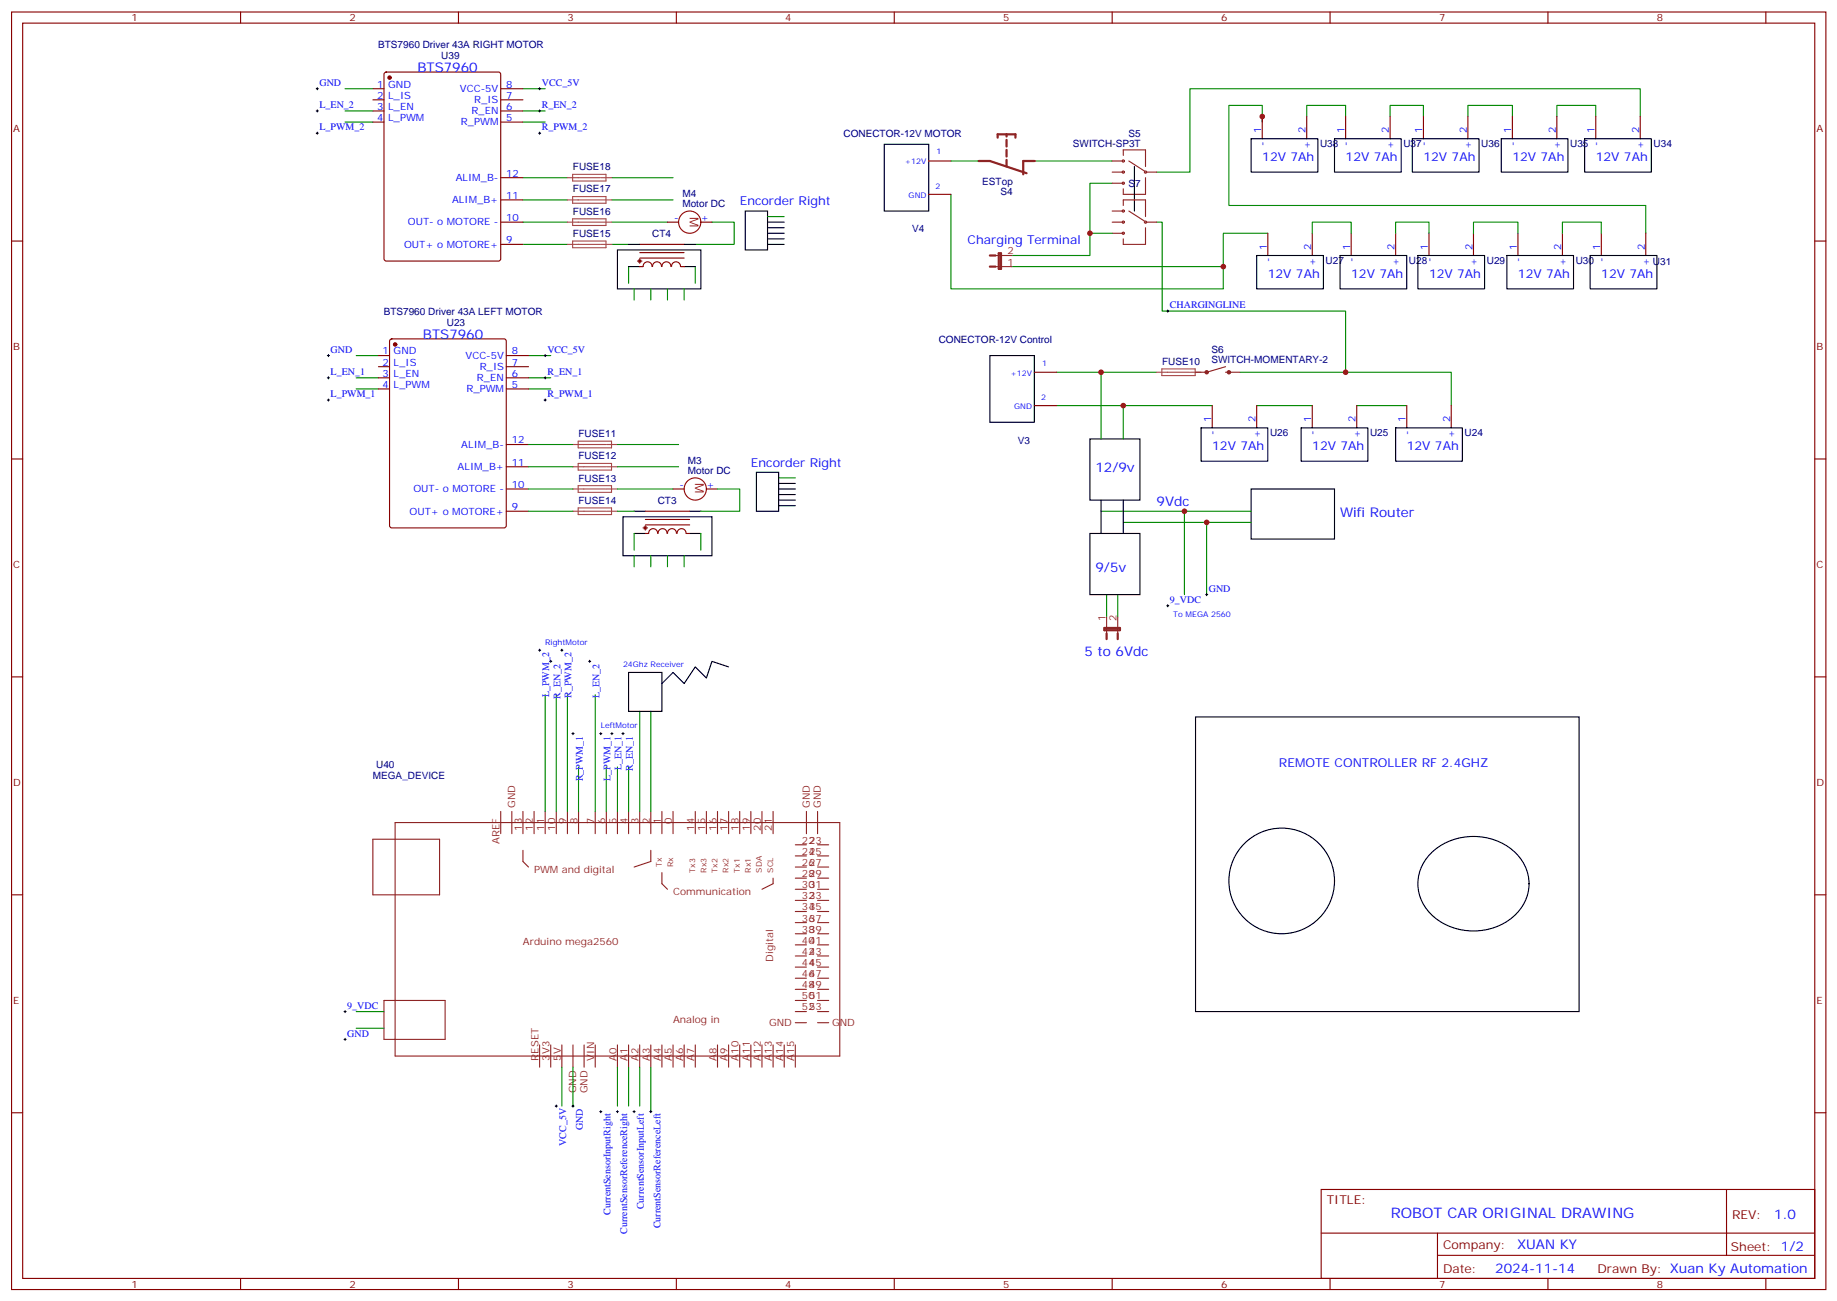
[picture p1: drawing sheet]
<svg xmlns="http://www.w3.org/2000/svg" width="583mm" height="413mm" viewBox="0 0 583 413" stroke-linecap="round" stroke-linejoin="round" font-family="sans-serif">
<g fill="none" stroke="#870000" stroke-width=".35">
<path d="M3.7 3.8h575.7v405.4h-575.7zM7.2 7.3h568.7v398.3h-568.7zM76.3 3.8v3.5M145.5 3.8v3.5M214.6 3.8v3.5M283.8 3.8v3.5M352.9 3.8v3.5M422.1 3.8v3.5M491.2 3.8v3.5M560.4 3.8v3.5M3.7 76.5h3.5M575.9 76.5h3.5"/>
<path d="M3.7 145.6h3.5M575.9 145.6h3.5M3.7 214.8h3.5M575.9 214.8h3.5M3.7 283.9h3.5M575.9 283.9h3.5M3.7 353.1h3.5M575.9 353.1h3.5M419.2 377.4h156.7v28.2h-156.7zM547.9 377.4v20.9M419.3 391.2h156.4M456.2 398.3h119.5"/>
<path d="M456.2 391.2v14.2M76.3 405.6v3.6M145.5 405.6v3.6M214.6 405.6v3.6M283.8 405.6v3.6M352.9 405.6v3.6M422.1 405.6v3.6M491.2 405.6v3.6M560.4 405.6v3.6"/>
</g>
<path d="M345.9 139.3h15.8v19.4h-15.8zM349.4 158.7v10.6M356.4 158.7v10.6M397 155.2h26.5v15.8h-26.5zM345.9 169.3h15.8v19.4h-15.8z" fill="none" stroke="#000" stroke-width=".35"/>
<g fill="none" stroke="#008700" stroke-width=".35">
<path d="M520.5 37v-8.8h-142.9v26.4h-10.6M301.8 51.1h8.8M328.2 51.1h24.7M352.9 58.1h-7v23h-24.7M301.8 61.7v30h86.4v-7.1M402.3 74h-14.1v10.6h-67M335.3 118.1h31.7M349.4 118.1v21.2M356.4 128.7v10.6M349.4 162.2h47.6M356.4 165.7h40.6M351.2 188.7v7"/>
<path d="M354.7 188.7v7"/>
</g>
<path d="M315.9 84.6h5.3M315.9 81.1h5.3M351.2 195.7v5.3M354.7 195.7v5.3" fill="none" stroke="#8c2424" stroke-width=".35"/>
<g fill="none" stroke="#8c2424" stroke-width=".71">
<path d="M310.6 51.1h3.5l11.7 3.9M316.6 43.7v-1.1h5.6v1.1M319.4 42.6v.7M319.4 44.4v2.1M319.4 47.6v2.1M319.4 50.7v2.1M328.2 51.1h-3.5v4.2M314.1 84.6h1.8M314.1 81.1h1.8M316.9 80.4h.7v4.9h-.7zM350.4 199.2h5v.8h-5zM351.2 201v1.8"/>
<path d="M354.7 201v1.8"/>
</g>
<path d="M367 118.1h10.5M368.7 117.1h10.6v2.1h-10.6zM377.7 118.1h3.4" fill="none" stroke="#a64a4a" stroke-width=".35"/>
<g fill="#8c2424">
<circle cx="328.2" cy="51.1" r=".18"/>
<circle cx="310.6" cy="51.1" r=".18"/>
</g>
<g fill="none" stroke="#8c2424" stroke-width=".35">
<path d="M352.9 51.1h3.5M352.9 54.6h3.5M352.9 58.1h3.5M356.4 49.3v-1.7h7.1v5.2M358.2 51.1l4.9 3.2M363.5 56.4v5.3h-7.1v-1.8M363.5 54.6h3.5M352.9 67h3.5M352.9 70.5h3.5M352.9 74h3.5M356.4 65.2v-1.8h7.1v5.3M358.2 67l4.9 3.1"/>
<path d="M363.5 72.2v5.3h-7.1v-1.7M363.5 70.5h3.5M388.9 116.3l-6 1.8h-3.5M388.9 118.1h4.6M158.9 257.5v7M162.4 257.5v7M165.9 257.5v7M169.5 257.5v7M173 257.5v7M176.5 257.5v7M180.1 257.5v7M183.6 257.5v7"/>
<path d="M188.9 257.5v7M192.4 257.5v7M195.9 257.5v7M199.5 257.5v7M203 257.5v7M206.5 257.5v7M210 257.5v7M213.6 257.5v7M220.6 257.5v7M224.2 257.5v7M227.7 257.5v7M231.2 257.5v7"/>
<path d="M234.7 257.5v7M238.3 257.5v7M241.8 257.5v7M245.3 257.5v7M255.9 257.5v7M259.4 257.5v7M118.3 266.3h21.2v17.6h-21.2zM125.4 261h141.1v74.1h-141.1zM165.9 269.8v3.5l1.8 1.8M206.5 269.8v3.5l-5.3 1.8M210 276.9v3.5l1.8 1.8M245.3 278.6v1.8l-3.5 1.8"/>
<path d="M252.4 268h3.5M252.4 271.6h3.5M252.4 275.1h3.5M252.4 278.6h3.5M259.4 268h3.6M259.4 271.6h3.6M259.4 275.1h3.6M259.4 278.6h3.6M252.4 282.2h3.5M252.4 285.7h3.5M252.4 289.2h3.5M252.4 292.7h3.5"/>
<path d="M252.4 296.3h3.5M252.4 299.8h3.5M259.4 282.2h3.6M259.4 285.7h3.6M259.4 289.2h3.6M259.4 292.7h3.6M259.4 296.3h3.6M259.4 299.8h3.6M121.8 317.4h19.5v12.4h-19.5zM252.4 317.4h3.5M252.4 303.3h3.5M252.4 306.8h3.5"/>
<path d="M252.4 310.4h3.5M252.4 313.9h3.5M259.4 317.4h3.6M259.4 303.3h3.6M259.4 306.8h3.6M259.4 310.4h3.6M259.4 313.9h3.6M171.2 331.5v7.1M174.8 331.5v7.1M178.3 331.5v7.1M181.8 331.5v7.1M185.3 331.5v7.1"/>
<path d="M188.9 331.5v7.1M195.9 331.5v7.1M199.5 331.5v7.1M203 331.5v7.1M206.5 331.5v7.1M210 331.5v7.1M213.6 331.5v7.1M217.1 331.5v7.1M220.6 331.5v7.1M227.7 331.5v7.1M231.2 331.5v7.1M234.7 331.5v7.1"/>
<path d="M238.3 331.5v7.1M241.8 331.5v7.1M245.3 331.5v7.1M248.8 331.5v7.1M252.4 321h3.5M252.4 324.5h3.5M252.4 331.5v7.1M259.4 321h3.6M259.4 324.5h3.6"/>
<circle cx="356.4" cy="58.1" r=".35"/>
<circle cx="356.4" cy="51.1" r=".35"/>
<circle cx="356.4" cy="54.6" r=".35"/>
<circle cx="363.5" cy="54.6" r=".35"/>
<circle cx="356.4" cy="67" r=".35"/>
<circle cx="356.4" cy="74" r=".35"/>
<circle cx="356.4" cy="70.5" r=".35"/>
<circle cx="363.5" cy="70.5" r=".35"/>
</g>
<g fill="none" stroke="#008700" stroke-width=".35">
<path d="M109.5 28.2h8.8M109.5 35.2h8.8M109.5 38.7h8.8M165.9 28.2h7.1M165.9 35.2h7.1M165.9 38.7h7.1M400.5 38.7v-5.3h-10.5v31.8h132.3v8.8M414.7 37v-3.6h12.3v3.6M441.1 37v-3.6h10.6v3.6M465.8 37v-3.6h14.1v3.6M494 37v-3.6h12.4v3.6M165.9 56.4h14.2"/>
<path d="M194.2 56.4h19.4M165.9 63.4h14.2M165.9 77.5h14.2M165.9 70.5h14.2M194.2 63.4h19.4M194.2 77.5h5.3M194.2 70.5h17.6M225.9 70.5h7.1v7h-12.4M243.6 68.7h5.2M345.9 74h7M367 70.5h1.8v28.2h58.2v19.4M416.4 74v-3.5h12.4v3.5"/>
<path d="M442.9 74v-3.5h10.6v3.5M467.6 74v-3.5h14.1v3.5M495.8 74v-3.5h12.3v3.5M199.5 84.6v5.3M201.2 91.7v3.5M206.5 91.7v3.5M211.8 91.7v3.5M217.1 91.7v3.5M220.6 84.6v5.3M113 119.9h7.1M113 112.8h7.1M167.7 119.9h7.1"/>
<path d="M167.7 112.8h7.1M393.5 118.1h67v10.6M113 123.4h7.1M167.7 123.4h7.1M335.3 128.7h49.4M398.8 128.7h17.6M430.5 128.7h15.9M167.7 155.2h14.1M167.7 148.1h14.1M167.7 141h14.1M195.9 155.2h17.7M195.9 148.1h19.4"/>
<path d="M195.9 141h19.4M227.7 155.2h7v7h-12.3M247.1 151.6h5.3M167.7 162.2h14.1M195.9 162.2h5.3M201.2 169.3v5.3M201.2 176.3v3.5M206.5 176.3v3.5M211.8 176.3v3.5M217.1 176.3v3.5M222.4 169.3v5.3M375.8 162.2v26.5"/>
<path d="M382.9 165.7v23M173 220.4v37.1M176.5 220.4v37.1M180.1 220.4v37.1M188.9 220.4v37.1M203 225.7v31.8M206.5 225.7v31.8M183.6 243.3v14.2M192.4 243.3v14.2M195.9 243.3v14.2M199.5 243.3v14.2M113 321h8.8"/>
<path d="M113 326.2h8.8M178.3 338.6v12.3M181.8 338.6v12.3M195.9 338.6v12.3M199.5 338.6v12.3M203 338.6v12.3M206.5 338.6v14.1"/>
</g>
<g fill="none" stroke="#8c2424" stroke-width=".71">
<circle cx="382.9" cy="118.1" r=".35"/>
<circle cx="390" cy="118.1" r=".35"/>
</g>
<g fill="none" stroke="#a10000" stroke-width=".35">
<circle cx="218.9" cy="70.5" r="3.5"/>
<circle cx="220.6" cy="155.2" r="3.5"/>
</g>
<g fill="none" stroke="#870000" stroke-width=".35">
<path d="M118.3 28.2h3.5M118.3 31.7h3.5M118.3 35.2h3.5M118.3 38.7h3.5M122.1 23.1l.5-.2h35.6l.6 .4 .1 58.8-.5 .7h-35.8l-.7-.4-.1-58.8zM158.9 28.2h7M158.9 31.7h7M158.9 35.2h7M158.9 38.7h7M400.5 37v7M414.7 37v7M427 37v7"/>
<path d="M441.1 37v7M451.7 37v7M465.8 37v7M479.9 37v7M494 37v7M506.4 37v7M520.5 37v7M158.9 56.4h7M294.7 51.1h7.1M158.9 77.5h7M158.9 70.5h7M158.9 63.4h7"/>
<path d="M203 77.5h14.1M211.8 70.5h3.5M222.4 70.5h3.5M294.7 61.7h7.1M402.3 74v7.1M416.4 74v7.1M428.8 74v7.1M442.9 74v7.1M453.5 74v7.1M467.6 74v7.1M481.7 74v7.1M495.8 74v7.1"/>
<path d="M508.1 74v7.1M522.3 74v7.1M203 84.6h1M203 80.2h14.1M203.1 81.9h14M204.1 84.6a1.41 1.41 0 0 1 1.4-1.5 1.41 1.41 0 0 1 1.4 1.5M207.1 84.6a1.41 1.41 0 0 1 1.4-1.5 1.41 1.41 0 0 1 1.4 1.5M210.1 84.6a1.41 1.41 0 0 1 1.4-1.5 1.41 1.41 0 0 1 1.4 1.5M213.1 84.6a1.41 1.41 0 0 1 1.4-1.5 1.41 1.41 0 0 1 1.4 1.5M216 84.6h1.1M120.1 112.8h3.5M120.1 116.3h3.5"/>
<path d="M120.1 119.9h3.5M123.8 107.7l.5-.2h35.6l.7 .5 .1 58.8-.5 .6-35.9 .1-.6-.5-.1-58.8zM160.7 112.8h7M160.7 116.3h7M160.7 119.9h7M328.2 118.1h7.1M120.1 123.4h3.5M160.7 123.4h7M328.2 128.7h7.1M384.7 128.7v7M398.8 128.7v7M416.4 128.7v7"/>
<path d="M430.5 128.7v7M446.4 128.7v7M460.5 128.7v7M160.7 155.2h7M160.7 148.1h7M160.7 141h7M213.6 155.2h3.5M224.2 155.2h3.5M160.7 162.2h7M204.8 162.2h14.1M204.8 169.3h1M204.8 164.8h14"/>
<path d="M204.8 166.5h14.1M205.9 169.2a1.41 1.41 0 0 1 1.4-1.5 1.41 1.41 0 0 1 1.4 1.5M208.8 169.2a1.41 1.41 0 0 1 1.5-1.5 1.41 1.41 0 0 1 1.4 1.5M211.8 169.2a1.41 1.41 0 0 1 1.4-1.5 1.41 1.41 0 0 1 1.4 1.5M214.9 169.2a1.41 1.41 0 0 1 1.4-1.5 1.41 1.41 0 0 1 1.4 1.5M217.8 169.3h1.1"/>
</g>
<g fill="#870000" stroke="#870000" stroke-width=".35">
<circle cx="125.4" cy="109.3" r=".53"/>
<circle cx="123.6" cy="24.6" r=".53"/>
</g>
<g fill="none" stroke="#a64a4a" stroke-width=".35">
<path d="M180.1 56.4h10.4M181.7 55.3h10.6v2.1h-10.6zM190.7 56.4h3.5M180.1 77.5h10.4M180.1 70.5h10.4M180.1 63.4h10.4M181.7 76.5h10.6v2.1h-10.6zM181.7 62.4h10.6v2.1h-10.6zM181.7 69.4h10.6v2.1h-10.6zM190.7 77.5h3.5M190.7 70.5h3.5M190.7 63.4h3.5"/>
<path d="M183.5 140h10.6v2.1h-10.6zM181.8 141h10.5M181.8 148.1h10.5M181.8 155.2h10.5M183.5 147h10.6v2.2h-10.6zM183.5 154.1h10.6v2.1h-10.6zM192.5 141h3.4M192.5 148.1h3.4M192.5 155.2h3.4M181.8 162.2h10.5M183.5 161.1h10.6v2.2h-10.6zM192.5 162.2h3.4"/>
</g>
<path d="M202.3 82.8h1.4M202.6 82.5l.7 .7M203 82.1v1.4M203.3 82.5l-.7 .7M204 167.5h1.5M204.4 167.1l.7 .8M204.8 166.8v1.4M205.1 167.1l-.7 .8" fill="none" stroke="#600" stroke-width=".35"/>
<g fill="none" stroke="#000" stroke-width=".35">
<path d="M280.6 45.8h14.1v21.2h-14.1zM360 52.8v14.2M397 44h21.2v10.6h-21.2zM423.5 44h21.1v10.6h-21.1zM448.2 44h21.1v10.6h-21.1zM476.4 44h21.2v10.6h-21.2zM502.8 44h21.2v10.6h-21.2zM195.9 79.3h26.5v12.4h-26.5zM199.5 77.5h3.5M217.1 77.5h3.5M236.5 67h7.1v12.3h-7.1zM243.6 77.5h5.2"/>
<path d="M243.6 70.5h5.2M243.6 72.2h5.2M243.6 74h5.2M243.6 75.8h5.2M199.5 84.6h3.5M217.1 84.6h3.5M398.8 81.1h21.1v10.6h-21.1zM425.2 81.1h21.2v10.6h-21.2zM449.9 81.1h21.2v10.6h-21.2zM478.2 81.1h21.1v10.6h-21.1zM504.6 81.1h21.2v10.6h-21.2zM314.1 112.8h14.1v21.2h-14.1z"/>
<path d="M381.1 135.7h21.2v10.6h-21.2zM412.9 135.7h21.2v10.6h-21.2zM442.9 135.7h21.1v10.6h-21.1zM240 149.9h7.1v12.3h-7.1zM247.1 158.7h5.3M247.1 156.9h5.3M247.1 155.2h5.3M247.1 153.4h5.3M197.7 164h28.2v12.3h-28.2zM201.2 169.3h3.6M201.2 162.2h3.6M218.9 169.3h3.5"/>
<path d="M218.9 162.2h3.5M247.1 160.4h5.3M199.5 213.4h10.5v12.3h-10.5zM231.2 211.6l-5.3-1.8-1.7 5.3-3.6-3.5-3.5 5.3-3.5-3.5-3.6 3.5M379.4 227.5h121.7v93.5h-121.7zM454 270.9a19.6 19.6 0 0 1 28.2 1.1 13.5 13.5 0 0 1-3.4 20 19.4 19.4 0 0 1-26.7-4.5 13.2 13.2 0 0 1 1.9-16.6z"/>
<circle cx="406.7" cy="279.5" r="16.8"/>
</g>
<g fill="none" stroke="#000" stroke-width=".32">
<path d="M100.3 28.2h.7M100.3 35.2h.7M100.7 27.8v.7M100.7 34.9v.7M170.9 28.2h.7M170.9 35.2h.7M171.2 27.8v.7M171.2 34.9v.7M100.3 42.3h.7M100.7 41.9v.7M170.9 42.3h.7M171.2 41.9v.7"/>
<path d="M370.2 98.7h.7M370.6 98.4v.7M103.9 112.8h.7M103.9 119.9h.7M104.2 112.5v.7M104.2 119.5v.7M172.6 112.8h.8M172.6 119.9h.8M173 112.5v.7M173 119.5v.7M103.9 126.9h.7M104.2 126.6v.7"/>
<path d="M172.6 126.9h.8M173 126.6v.7M370.2 192.2h.7M370.6 191.8v.7M382.6 188.7h.7M382.9 188.3v.7M170.9 206.3h.7M171.2 206v.7M174.4 209.8h.7M174.8 209.5v.7M177.9 206.3h.7M178.3 206v.7"/>
<path d="M186.8 209.8h.7M187.1 209.5v.7M181.5 232.8h.7M181.8 232.4v.7M190.3 232.8h.7M190.6 232.4v.7M193.8 232.8h.7M194.2 232.4v.7M197.3 232.8h.7M197.7 232.4v.7M109.1 329.8h.8M109.1 321h.8"/>
<path d="M109.5 320.6v.7M109.5 329.4v.7M176.2 350.9h.7M176.5 350.6v.7M181.5 350.9h.7M181.8 350.6v.7M190.3 352.7h.7M190.6 352.4v.7M195.6 352.7h.7M195.9 352.4v.7M200.9 352.7h.7M201.2 352.4v.7"/>
<path d="M206.2 352.7h.7M206.5 352.4v.7"/>
</g>
<g fill="#c00">
<circle cx="356.4" cy="128.7" r=".88"/>
<circle cx="349.4" cy="118.1" r=".88"/>
<circle cx="388.2" cy="84.6" r=".88"/>
<circle cx="400.5" cy="37" r=".88"/>
<circle cx="375.8" cy="162.2" r=".88"/>
<circle cx="382.9" cy="165.7" r=".88"/>
<circle cx="427" cy="118.1" r=".88"/>
<circle cx="345.9" cy="74" r=".88"/>
</g>
<text font-size="4.6" fill="#00f" x="441.3" y="386.4">ROBOT CAR ORIGINAL DRAWING</text>
<g font-size="4.2" fill="#00f">
<text x="132.4" y="22.9">BTS7960</text>
<text x="134.2" y="107.5">BTS7960</text>
<text x="347.6" y="149.9">12/9v</text>
<text x="367" y="160.4">9Vdc</text>
<text x="425.2" y="164">Wifi Router</text>
<text x="347.6" y="181.6">9/5v</text>
<text x="344.1" y="208.1">5 to 6Vdc</text>
<text x="563" y="386.7">1.0</text>
<text x="481.4" y="396.2">XUAN KY</text>
<text x="474.5" y="404">2024-11-14</text>
</g>
<g font-size="3.9" fill="#00f">
<text x="400.5" y="51.1">12V 7Ah</text>
<text x="427" y="51.1">12V 7Ah</text>
<text x="451.7" y="51.1">12V 7Ah</text>
<text x="479.9" y="51.1">12V 7Ah</text>
<text x="506.4" y="51.1">12V 7Ah</text>
<text x="234.7" y="65.2">Encorder Right</text>
<text x="307.1" y="77.5">Charging Terminal</text>
<text x="402.3" y="88.1">12V 7Ah</text>
<text x="428.8" y="88.1">12V 7Ah</text>
<text x="453.5" y="88.1">12V 7Ah</text>
<text x="481.7" y="88.1">12V 7Ah</text>
<text x="508.1" y="88.1">12V 7Ah</text>
<text x="384.7" y="142.8">12V 7Ah</text>
<text x="416.4" y="142.8">12V 7Ah</text>
<text x="446.4" y="142.8">12V 7Ah</text>
<text x="238.3" y="148.1">Encorder Right</text>
<text x="405.8" y="243.3">REMOTE CONTROLLER RF 2.4GHZ</text>
</g>
<g font-size="3.9" fill="#a00000">
<text x="218.9" y="68.7" transform="rotate(90 218.9 68.7)">M</text>
<text x="220.6" y="153.4" transform="rotate(90 220.6 153.4)">M</text>
</g>
<g font-size="3.9" fill="#800">
<text x="421" y="382">TITLE:</text>
<text x="549.6" y="386.7">REV:</text>
<text x="457.9" y="396.2">Company:</text>
<text x="549.3" y="396.8">Sheet: 1/2</text>
<text x="457.9" y="403.9">Date:</text>
<text x="506.9" y="403.9">Drawn By: Xuan Ky Automation</text>
</g>
<g font-size="3.2" fill="#800">
<text x="41.8" y="6.8">1</text>
<text x="110.9" y="6.8">2</text>
<text x="180.1" y="6.8">3</text>
<text x="249.2" y="6.8">4</text>
<text x="318.3" y="6.8">5</text>
<text x="387.5" y="6.8">6</text>
<text x="456.6" y="6.8">7</text>
<text x="525.8" y="6.8">8</text>
<text x="4.2" y="41.9">A</text>
<text x="576.4" y="41.9">A</text>
<text x="4.2" y="111.1">B</text>
<text x="576.4" y="111.1">B</text>
<text x="4.2" y="180.2">C</text>
<text x="576.4" y="180.2">C</text>
<text x="4.2" y="249.3">D</text>
<text x="576.4" y="249.3">D</text>
<text x="4.2" y="318.5">E</text>
<text x="576.4" y="318.5">E</text>
<text x="41.8" y="408.6">1</text>
<text x="110.9" y="408.6">2</text>
<text x="180.1" y="408.6">3</text>
<text x="249.2" y="408.6">4</text>
<text x="318.3" y="408.6">5</text>
<text x="387.5" y="408.6">6</text>
<text x="456.6" y="408.6">7</text>
<text x="525.8" y="408.6">8</text>
</g>
<g font-size="3.2" fill="#000080">
<text x="120" y="15.2">BTS7960 Driver 43A RIGHT MOTOR</text>
<text x="140" y="18.7">U39</text>
<text x="267.7" y="43.5">CONECTOR-12V MOTOR</text>
<text x="340.5" y="46.5">SWITCH-SP3T</text>
<text x="358.1" y="43.4">S5</text>
<text x="418.9" y="46.7">U38</text>
<text x="445.3" y="46.7">U37</text>
<text x="470" y="46.7">U36</text>
<text x="498.3" y="46.7">U35</text>
<text x="524.7" y="46.7">U34</text>
<text x="181.8" y="54">FUSE18</text>
<text x="311.7" y="58.8">ESTop</text>
<text x="358.1" y="59.3">S7</text>
<text x="181.8" y="61.1">FUSE17</text>
<text x="216.6" y="65.7">Motor DC</text>
<text x="216.6" y="62.5">M4</text>
<text x="317.5" y="61.9">S4</text>
<text x="181.8" y="68.1">FUSE16</text>
<text x="181.8" y="75.2">FUSE15</text>
<text x="206.9" y="75.2">CT4</text>
<text x="289.5" y="73.7">V4</text>
<text x="420.7" y="83.7">U27</text>
<text x="447.1" y="83.7">U28</text>
<text x="471.8" y="83.7">U29</text>
<text x="500" y="83.7">U30</text>
<text x="524.5" y="84">U31</text>
<text x="121.8" y="99.9">BTS7960 Driver 43A LEFT MOTOR</text>
<text x="141.8" y="103.4">U23</text>
<text x="297.9" y="108.8">CONECTOR-12V Control</text>
<text x="384.4" y="112.1">S6</text>
<text x="368.8" y="115.7">FUSE10</text>
<text x="384.4" y="115.3">SWITCH-MOMENTARY-2</text>
<text x="183.6" y="138.6">FUSE11</text>
<text x="323" y="140.7">V3</text>
<text x="403" y="138.4">U26</text>
<text x="434.8" y="138.4">U25</text>
<text x="464.7" y="138.4">U24</text>
<text x="183.6" y="145.7">FUSE12</text>
<text x="218.3" y="147.1">M3</text>
<text x="183.6" y="152.8">FUSE13</text>
<text x="218.3" y="150.4">Motor DC</text>
<text x="183.6" y="159.8">FUSE14</text>
<text x="208.7" y="159.8">CT3</text>
<text x="119.4" y="243.7">U40</text>
<text x="118.3" y="247.2">MEGA_DEVICE</text>
</g>
<g font-size="3.2" fill="#00f">
<text x="101.4" y="27.3">GND</text>
<text x="119.7" y="27.8">1</text>
<text x="123.2" y="27.8">GND</text>
<text x="146" y="29.2">VCC-5V</text>
<text x="160.7" y="27.8">8</text>
<text x="171.9" y="27.3">VCC_5V</text>
<text x="101.4" y="34.3">L_EN_2</text>
<text x="119.7" y="31.3">2</text>
<text x="119.7" y="34.9">3</text>
<text x="123.2" y="31.3">L_IS</text>
<text x="123.2" y="34.9">L_EN</text>
<text x="150.5" y="32.7">R_IS</text>
<text x="160.7" y="34.9">6</text>
<text x="160.7" y="31.3">7</text>
<text x="171.9" y="34.3">R_EN_2</text>
<text x="101.4" y="41.4">L_PWM_2</text>
<text x="119.7" y="38.4">4</text>
<text x="123.2" y="38.4">L_PWM</text>
<text x="146.2" y="39.8">R_PWM</text>
<text x="149.6" y="36.3">R_EN</text>
<text x="160.7" y="38.4">5</text>
<text x="171.9" y="41.4">R_PWM_2</text>
<text x="400.2" y="42.3" transform="rotate(-90 400.2 42.3)">1</text>
<text x="401.6" y="46.2" transform="rotate(-90 401.6 46.2)">-</text>
<text x="414.3" y="42.3" transform="rotate(-90 414.3 42.3)">2</text>
<text x="415.7" y="47.3" transform="rotate(-90 415.7 47.3)">+</text>
<text x="426.6" y="42.3" transform="rotate(-90 426.6 42.3)">1</text>
<text x="428.1" y="46.2" transform="rotate(-90 428.1 46.2)">-</text>
<text x="440.8" y="42.3" transform="rotate(-90 440.8 42.3)">2</text>
<text x="442.2" y="47.3" transform="rotate(-90 442.2 47.3)">+</text>
<text x="451.3" y="42.3" transform="rotate(-90 451.3 42.3)">1</text>
<text x="452.8" y="46.2" transform="rotate(-90 452.8 46.2)">-</text>
<text x="465.5" y="42.3" transform="rotate(-90 465.5 42.3)">2</text>
<text x="466.9" y="47.3" transform="rotate(-90 466.9 47.3)">+</text>
<text x="479.6" y="42.3" transform="rotate(-90 479.6 42.3)">1</text>
<text x="481" y="46.2" transform="rotate(-90 481 46.2)">-</text>
<text x="493.7" y="42.3" transform="rotate(-90 493.7 42.3)">2</text>
<text x="495.1" y="47.3" transform="rotate(-90 495.1 47.3)">+</text>
<text x="506" y="42.3" transform="rotate(-90 506 42.3)">1</text>
<text x="507.4" y="46.2" transform="rotate(-90 507.4 46.2)">-</text>
<text x="520.1" y="42.3" transform="rotate(-90 520.1 42.3)">2</text>
<text x="521.5" y="47.3" transform="rotate(-90 521.5 47.3)">+</text>
<text x="144.6" y="57.4">ALIM_B-</text>
<text x="160.7" y="56">12</text>
<text x="143.5" y="64.5">ALIM_B+</text>
<text x="160.7" y="63.1">11</text>
<text x="129.4" y="71.5">OUT- o MOTORE -</text>
<text x="160.7" y="70.1">10</text>
<text x="213.9" y="70.1">-</text>
<text x="222.4" y="70.1">+</text>
<text x="160.7" y="77.2">9</text>
<text x="128.2" y="78.6">OUT+ o MOTORE+</text>
<text x="402" y="79.3" transform="rotate(-90 402 79.3)">1</text>
<text x="403.4" y="83.2" transform="rotate(-90 403.4 83.2)">-</text>
<text x="416.1" y="79.3" transform="rotate(-90 416.1 79.3)">2</text>
<text x="428.4" y="79.3" transform="rotate(-90 428.4 79.3)">1</text>
<text x="429.8" y="83.2" transform="rotate(-90 429.8 83.2)">-</text>
<text x="442.5" y="79.3" transform="rotate(-90 442.5 79.3)">2</text>
<text x="453.1" y="79.3" transform="rotate(-90 453.1 79.3)">1</text>
<text x="454.5" y="83.2" transform="rotate(-90 454.5 83.2)">-</text>
<text x="467.2" y="79.3" transform="rotate(-90 467.2 79.3)">2</text>
<text x="481.3" y="79.3" transform="rotate(-90 481.3 79.3)">1</text>
<text x="482.7" y="83.2" transform="rotate(-90 482.7 83.2)">-</text>
<text x="495.4" y="79.3" transform="rotate(-90 495.4 79.3)">2</text>
<text x="507.8" y="79.3" transform="rotate(-90 507.8 79.3)">1</text>
<text x="509.2" y="83.2" transform="rotate(-90 509.2 83.2)">-</text>
<text x="521.9" y="79.3" transform="rotate(-90 521.9 79.3)">2</text>
<text x="417.5" y="84.4" transform="rotate(-90 417.5 84.4)">+</text>
<text x="443.9" y="84.4" transform="rotate(-90 443.9 84.4)">+</text>
<text x="468.6" y="84.4" transform="rotate(-90 468.6 84.4)">+</text>
<text x="496.9" y="84.4" transform="rotate(-90 496.9 84.4)">+</text>
<text x="523.3" y="84.4" transform="rotate(-90 523.3 84.4)">+</text>
<text x="371.3" y="97.8">CHARGINGLINE</text>
<text x="104.9" y="111.9">GND</text>
<text x="121.4" y="112.5">1</text>
<text x="124.9" y="112.5">GND</text>
<text x="147.7" y="113.9">VCC-5V</text>
<text x="162.4" y="112.5">8</text>
<text x="173.7" y="111.9">VCC_5V</text>
<text x="104.9" y="119">L_EN_1</text>
<text x="121.4" y="116">2</text>
<text x="121.4" y="119.5">3</text>
<text x="124.9" y="116">L_IS</text>
<text x="124.9" y="119.5">L_EN</text>
<text x="152.2" y="117.4">R_IS</text>
<text x="162.4" y="119.5">6</text>
<text x="162.4" y="116">7</text>
<text x="173.7" y="119">R_EN_1</text>
<text x="121.4" y="123">4</text>
<text x="124.9" y="123">L_PWM</text>
<text x="148" y="124.5">R_PWM</text>
<text x="151.3" y="120.9">R_EN</text>
<text x="162.4" y="123">5</text>
<text x="104.9" y="126">L_PWM_1</text>
<text x="173.7" y="126">R_PWM_1</text>
<text x="384.3" y="134" transform="rotate(-90 384.3 134)">1</text>
<text x="385.7" y="137.9" transform="rotate(-90 385.7 137.9)">-</text>
<text x="398.4" y="134" transform="rotate(-90 398.4 134)">2</text>
<text x="416.1" y="134" transform="rotate(-90 416.1 134)">1</text>
<text x="417.5" y="137.9" transform="rotate(-90 417.5 137.9)">-</text>
<text x="430.2" y="134" transform="rotate(-90 430.2 134)">2</text>
<text x="446.1" y="134" transform="rotate(-90 446.1 134)">1</text>
<text x="447.5" y="137.9" transform="rotate(-90 447.5 137.9)">-</text>
<text x="460.2" y="134" transform="rotate(-90 460.2 134)">2</text>
<text x="146.4" y="142.1">ALIM_B-</text>
<text x="162.4" y="140.7">12</text>
<text x="399.8" y="139.1" transform="rotate(-90 399.8 139.1)">+</text>
<text x="431.6" y="139.1" transform="rotate(-90 431.6 139.1)">+</text>
<text x="461.6" y="139.1" transform="rotate(-90 461.6 139.1)">+</text>
<text x="145.2" y="149.2">ALIM_B+</text>
<text x="162.4" y="147.7">11</text>
<text x="162.4" y="154.8">10</text>
<text x="215.7" y="154.8">-</text>
<text x="224.2" y="154.8">+</text>
<text x="131.2" y="156.2">OUT- o MOTORE -</text>
<text x="162.4" y="161.9">9</text>
<text x="130" y="163.3">OUT+ o MOTORE+</text>
<text x="371.3" y="191.3">9_VDC</text>
<text x="383.6" y="187.8">GND</text>
<text x="174.3" y="221.3" transform="rotate(-90 174.3 221.3)">L_PWM_2</text>
<text x="177.8" y="221.6" transform="rotate(-90 177.8 221.6)">R_EN_2</text>
<text x="181.4" y="221.4" transform="rotate(-90 181.4 221.4)">R_PWM_2</text>
<text x="190.2" y="221.5" transform="rotate(-90 190.2 221.5)">L_EN_2</text>
<text x="197.2" y="244.4" transform="rotate(-90 197.2 244.4)">L_EN_1</text>
<text x="200.8" y="244.6" transform="rotate(-90 200.8 244.6)">R_EN_1</text>
<text x="184.9" y="247.9" transform="rotate(-90 184.9 247.9)">R_PWM_1</text>
<text x="193.7" y="247.7" transform="rotate(-90 193.7 247.7)">L_PWM_1</text>
<text x="110.2" y="320.1">9_VDC</text>
<text x="110.2" y="328.9">GND</text>
<text x="184.9" y="358.5" transform="rotate(-90 184.9 358.5)">GND</text>
<text x="179.6" y="363.6" transform="rotate(-90 179.6 363.6)">VCC_5V</text>
<text x="204.3" y="383.7" transform="rotate(-90 204.3 383.7)">CurrentSensorInputLeft</text>
<text x="193.7" y="385.4" transform="rotate(-90 193.7 385.4)">CurrentSensorInputRight</text>
<text x="209.6" y="389.7" transform="rotate(-90 209.6 389.7)">CurrentSensorReferenceLeft</text>
<text x="199" y="391.5" transform="rotate(-90 199 391.5)">CurrentSensorReferenceRight</text>
</g>
<g font-size="3.2" fill="#8d2323">
<text x="319.8" y="80.7">2</text>
<text x="319.8" y="84.2">1</text>
<text x="350.8" y="197.1" transform="rotate(-90 350.8 197.1)">1</text>
<text x="354.3" y="197.1" transform="rotate(-90 354.3 197.1)">2</text>
<text x="163.5" y="256.4" transform="rotate(-90 163.5 256.4)">GND</text>
<text x="257" y="256.4" transform="rotate(-90 257 256.4)">GND</text>
<text x="260.5" y="256.4" transform="rotate(-90 260.5 256.4)">GND</text>
<text x="165.6" y="263.6" transform="rotate(-90 165.6 263.6)">13</text>
<text x="169.1" y="263.6" transform="rotate(-90 169.1 263.6)">12</text>
<text x="172.6" y="263.6" transform="rotate(-90 172.6 263.6)">11</text>
<text x="176.2" y="263.6" transform="rotate(-90 176.2 263.6)">10</text>
<text x="179.7" y="261.6" transform="rotate(-90 179.7 261.6)">9</text>
<text x="183.2" y="261.6" transform="rotate(-90 183.2 261.6)">8</text>
<text x="188.5" y="261.6" transform="rotate(-90 188.5 261.6)">7</text>
<text x="192.1" y="261.6" transform="rotate(-90 192.1 261.6)">6</text>
<text x="195.6" y="261.6" transform="rotate(-90 195.6 261.6)">5</text>
<text x="199.1" y="261.6" transform="rotate(-90 199.1 261.6)">4</text>
<text x="202.6" y="261.6" transform="rotate(-90 202.6 261.6)">3</text>
<text x="206.2" y="261.6" transform="rotate(-90 206.2 261.6)">2</text>
<text x="209.7" y="261.6" transform="rotate(-90 209.7 261.6)">1</text>
<text x="213.2" y="261.6" transform="rotate(-90 213.2 261.6)">0</text>
<text x="220.3" y="263.6" transform="rotate(-90 220.3 263.6)">14</text>
<text x="223.8" y="263.6" transform="rotate(-90 223.8 263.6)">15</text>
<text x="227.3" y="263.6" transform="rotate(-90 227.3 263.6)">16</text>
<text x="230.9" y="263.6" transform="rotate(-90 230.9 263.6)">17</text>
<text x="234.4" y="263.6" transform="rotate(-90 234.4 263.6)">18</text>
<text x="237.9" y="263.6" transform="rotate(-90 237.9 263.6)">19</text>
<text x="241.4" y="263.6" transform="rotate(-90 241.4 263.6)">20</text>
<text x="245" y="263.6" transform="rotate(-90 245 263.6)">21</text>
<text x="158.5" y="267.8" transform="rotate(-90 158.5 267.8)">AREF</text>
<text x="254.5" y="267.7">22</text>
<text x="256.8" y="267.7">23</text>
<text x="254.5" y="271.2">24</text>
<text x="254.5" y="274.7">26</text>
<text x="256.8" y="271.2">25</text>
<text x="256.8" y="274.7">27</text>
<text x="169.5" y="276.9">PWM and digital</text>
<text x="254.5" y="278.3">28</text>
<text x="254.5" y="281.8">30</text>
<text x="256.8" y="278.3">29</text>
<text x="256.8" y="281.8">31</text>
<text x="213.6" y="283.9">Communication</text>
<text x="254.5" y="285.3">32</text>
<text x="256.8" y="285.3">33</text>
<text x="254.5" y="288.9">34</text>
<text x="254.5" y="292.4">36</text>
<text x="256.8" y="288.9">35</text>
<text x="256.8" y="292.4">37</text>
<text x="165.9" y="299.8">Arduino mega2560</text>
<text x="254.5" y="295.9">38</text>
<text x="254.5" y="299.4">40</text>
<text x="256.8" y="295.9">39</text>
<text x="256.8" y="299.4">41</text>
<text x="245.3" y="305.1" transform="rotate(-90 245.3 305.1)">Digital</text>
<text x="254.5" y="303">42</text>
<text x="256.8" y="303">43</text>
<text x="254.5" y="306.5">44</text>
<text x="254.5" y="310">46</text>
<text x="256.8" y="306.5">45</text>
<text x="256.8" y="310">47</text>
<text x="254.5" y="313.5">48</text>
<text x="254.5" y="317.1">50</text>
<text x="256.8" y="313.5">49</text>
<text x="256.8" y="317.1">51</text>
<text x="254.5" y="320.6">52</text>
<text x="256.8" y="320.6">53</text>
<text x="213.6" y="324.5">Analog in</text>
<text x="244" y="325.5">GND</text>
<text x="264" y="325.5">GND</text>
<text x="170.9" y="336.5" transform="rotate(-90 170.9 336.5)">RESET</text>
<text x="174.4" y="336.5" transform="rotate(-90 174.4 336.5)">3V3</text>
<text x="177.9" y="336.5" transform="rotate(-90 177.9 336.5)">5V</text>
<text x="188.5" y="336.5" transform="rotate(-90 188.5 336.5)">VIN</text>
<text x="195.6" y="336.5" transform="rotate(-90 195.6 336.5)">A0</text>
<text x="199.1" y="336.5" transform="rotate(-90 199.1 336.5)">A1</text>
<text x="202.6" y="336.5" transform="rotate(-90 202.6 336.5)">A2</text>
<text x="206.2" y="336.5" transform="rotate(-90 206.2 336.5)">A3</text>
<text x="209.7" y="336.5" transform="rotate(-90 209.7 336.5)">A4</text>
<text x="213.2" y="336.5" transform="rotate(-90 213.2 336.5)">A5</text>
<text x="216.7" y="336.5" transform="rotate(-90 216.7 336.5)">A6</text>
<text x="220.3" y="336.5" transform="rotate(-90 220.3 336.5)">A7</text>
<text x="227.3" y="336.5" transform="rotate(-90 227.3 336.5)">A8</text>
<text x="230.9" y="336.5" transform="rotate(-90 230.9 336.5)">A9</text>
<text x="234.4" y="336.5" transform="rotate(-90 234.4 336.5)">A10</text>
<text x="237.9" y="336.5" transform="rotate(-90 237.9 336.5)">A11</text>
<text x="241.4" y="336.5" transform="rotate(-90 241.4 336.5)">A12</text>
<text x="245" y="336.5" transform="rotate(-90 245 336.5)">A13</text>
<text x="248.5" y="336.5" transform="rotate(-90 248.5 336.5)">A14</text>
<text x="252" y="336.5" transform="rotate(-90 252 336.5)">A15</text>
<text x="182.9" y="346.9" transform="rotate(-90 182.9 346.9)">GND</text>
<text x="186.4" y="346.9" transform="rotate(-90 186.4 346.9)">GND</text>
</g>
<g font-size="2.5" fill="#00f">
<text x="287.2" y="52.1">+12V</text>
<text x="297.2" y="49">1</text>
<text x="296.8" y="59.9">2</text>
<text x="288.3" y="62.7">GND</text>
<text x="320.7" y="119.2">+12V</text>
<text x="330.7" y="116">1</text>
<text x="321.9" y="129.8">GND</text>
<text x="330.3" y="126.9">2</text>
<text x="372.3" y="195.7">To MEGA 2560</text>
<text x="173" y="204.5">RightMotor</text>
<text x="197.7" y="211.6">24Ghz Receiver</text>
<text x="190.6" y="231">LeftMotor</text>
</g>
<g font-size="2.5" fill="#8d2323">
<text x="210" y="275.1" transform="rotate(-90 210 275.1)">Tx</text>
<text x="213.6" y="275.1" transform="rotate(-90 213.6 275.1)">Rx</text>
<text x="220.6" y="276.9" transform="rotate(-90 220.6 276.9)">Tx3</text>
<text x="224.2" y="276.9" transform="rotate(-90 224.2 276.9)">Rx3</text>
<text x="227.7" y="276.9" transform="rotate(-90 227.7 276.9)">Tx2</text>
<text x="231.2" y="276.9" transform="rotate(-90 231.2 276.9)">Rx2</text>
<text x="234.7" y="276.9" transform="rotate(-90 234.7 276.9)">Tx1</text>
<text x="238.3" y="276.9" transform="rotate(-90 238.3 276.9)">Rx1</text>
<text x="241.8" y="276.9" transform="rotate(-90 241.8 276.9)">SDA</text>
<text x="245.3" y="276.9" transform="rotate(-90 245.3 276.9)">SCL</text>
</g>
</svg>
